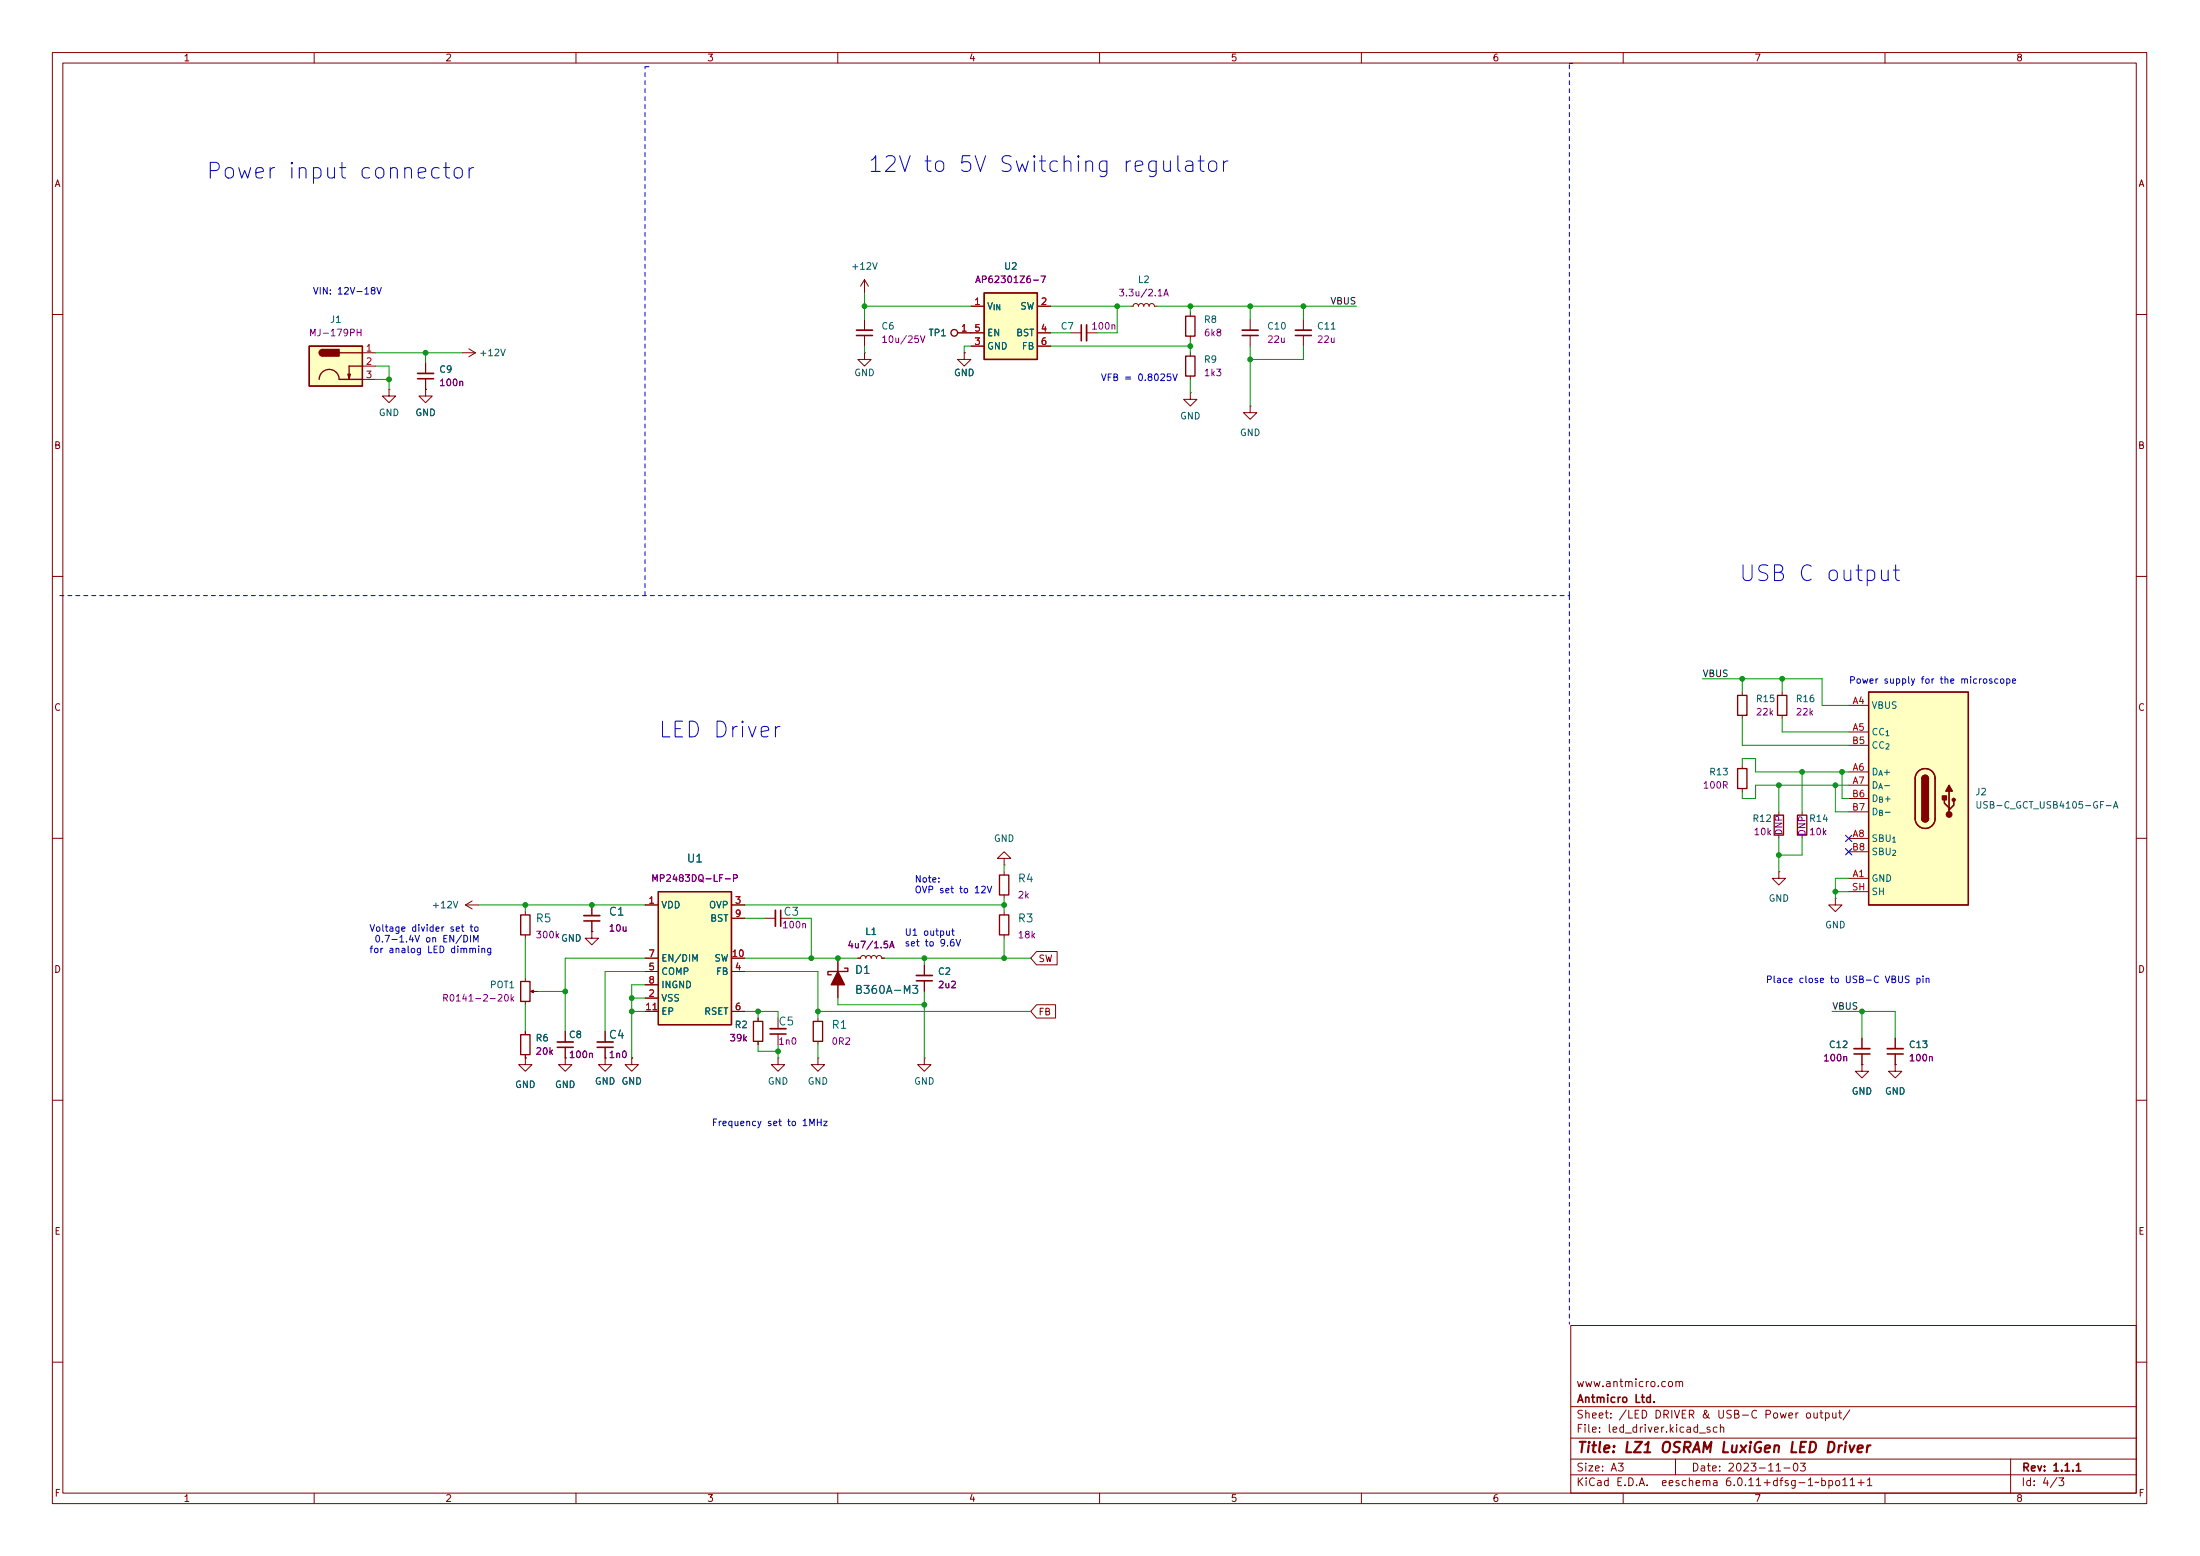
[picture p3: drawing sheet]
<svg xmlns="http://www.w3.org/2000/svg" width="420mm" height="297mm" viewBox="0 0 420 297" stroke-linecap="round" stroke-linejoin="round" font-family="sans-serif">
<g fill="none" stroke="#840000" stroke-width=".19">
<path d="M10 10h400v277h-400zM12 12h396v273h-396zM60 10v2M110 10v2M160 10v2M210 10v2M260 10v2M310 10v2M360 10v2M165.1 53.4v2.5M165.1 53.4l-.8 1.2M165.1 53.4l.8 1.2"/>
<path d="M185.4 58.5h2.6M198.1 58.5h2.6M215.9 58.5h.5l.2-.4 .3-.2 .4 .2 .1 .4 .1-.4 .3-.1 .5 .1 .1 .4 .3-.5h.4l.2 .1 .2 .4 .1-.4 .4-.2 .3 .2 .2 .4h.5M227.3 59.7v.7M10 60h2M69.2 67.3h2.6M69.2 69.9h2.6M69.2 72.4h2.6M74.3 74.3v1.3h1.3l-1.3 1.3-1.3-1.3h1.3M74.3 74.3h.1M81.3 74.3v1.3h1.2l-1.2 1.3-1.3-1.3h1.3M81.3 74.3h.1"/>
<path d="M81.3 69.3v2M81.3 72.3v2M88.3 67.3h2.5M89.5 66.6l1.3 .7M90.8 67.3l-1.3 .8M165.1 67.3v1.3h1.3l-1.3 1.3-1.3-1.3h1.3M165.1 67.3h.1M165.1 61v2M165.1 64v2.1M182.9 63.5h5.1M184.1 67.3v1.3h1.3l-1.3 1.3-1.2-1.3h1.2M184.1 67.3h.1"/>
<path d="M185.4 66.1h2.6M198.1 63.5h2.6M198.1 66.1h2.6M204.5 63.5h2M207.5 63.5h2M227.3 75v1.2h1.3l-1.3 1.3-1.2-1.3h1.2M227.3 75h.1M227.3 64.2v.6M227.3 67.3v.7M227.3 71.8v.6M238.8 77.5v1.3h1.2l-1.2 1.2-1.3-1.2h1.3M238.8 77.5h.1"/>
<path d="M238.8 61v2M238.8 64v2.1M248.9 61v2M248.9 64v2.1M408 60h2M10 110h2M408 110h2M332.7 132.1v.7M332.7 136.6v.6M340.4 132.1v.7M340.4 136.6v.6M353.1 134.7h3.8"/>
<path d="M353.1 139.7h3.8M332.7 146.1v.6M332.7 150.5v.7M339.7 155v.6M339.7 159.4v.7M344.2 155v.6M353.1 147.4h3.8M353.1 149.9h3.8M353.1 142.3h3.8M353.1 152.4h3.8M353.1 155h3.8M10 160h2"/>
<path d="M88.9 172.8l1.3 .7M88.9 172.8h2.5M90.2 172l-1.3 .8M100.3 174v.7M100.3 178.5v.6M113 177.8v1.3h1.3l-1.3 1.3-1.2-1.3h1.2M113 177.8h.1M113 172.8v2M113 175.8v2M123.2 172.8h2.5M139.7 175.3h2.5M139.7 172.8h2.5"/>
<path d="M146 175.3h2.1M191.8 163.9h1.2l-1.2-1.3-1.3 1.3h1.3v1.2M191.8 165.1h.1M191.8 166.4v.6M191.8 170.9v.6M191.8 174v.7M191.8 178.5v.6M339.7 166.4v1.3h1.3l-1.3 1.2-1.2-1.2h1.2M339.7 166.4h.1M350.5 171.5v1.3h1.3l-1.3 1.2-1.3-1.2h1.3M350.5 171.5h.1M353.1 160.1h3.8"/>
<path d="M353.1 167.7h3.8M353.1 162.6h3.8M353.1 170.2h3.8M408 160h2M100.3 186.7v.7M100.3 191.2v.6M100.3 196.9v.6M102.2 189.3h.7M107.9 196.9v2M107.9 199.9v2.1M115.6 196.9v2M115.6 199.9v2.1"/>
<path d="M123.2 182.9h2.5M123.2 193.1h2.5M123.2 190.5h2.5M123.2 185.5h2.5M123.2 188h2.5M139.7 182.9h2.5M139.7 193.1h2.5M139.7 185.5h2.5M144.8 194.3v.7M144.8 198.8v.6M148.6 197.4v2M156.2 194.3v.7"/>
<path d="M156.2 198.8v.6M160 182.9v2.6M160 188v2.5M163.8 182.9h.5l.2-.3 .3-.2 .4 .2 .2 .3 .1-.3 .3-.2 .4 .1 .2 .4 .2-.4 .4-.1 .3 .2 .1 .3 .1-.3 .4-.2 .4 .2 .1 .3h.5M176.5 184.2v2M176.5 187.2v2.1M198 181.6h3.9v2.6h-3.9l-1.2-1.3zM198 191.8h3.6v2.5h-3.6l-1.2-1.2zM355.6 198.2v2M361.9 198.2v2M10 210h2M100.3 202v1.2h1.3l-1.3 1.3-1.2-1.3h1.2"/>
<path d="M100.3 202h.1M100.3 201.3v.7M107.9 202v1.2h1.3l-1.3 1.3-1.2-1.3h1.2M107.9 202h.1M115.6 202v1.2h1.2l-1.2 1.3-1.3-1.3h1.3M115.6 202h.1M120.6 202v1.2h1.3l-1.3 1.3-1.2-1.3h1.2M120.6 202h.1M148.6 202v1.2h1.3l-1.3 1.3-1.3-1.3h1.3M148.6 202h.1M156.2 202v1.2h1.3l-1.3 1.3-1.3-1.3h1.3M156.2 202h.1"/>
<path d="M176.5 202v1.2h1.3l-1.3 1.3-1.2-1.3h1.2M176.5 202h.1M355.6 203.2v1.3h1.3l-1.3 1.3-1.3-1.3h1.3M355.6 203.2h.1M355.6 201.2v2M361.9 203.2v1.3h1.3l-1.3 1.3-1.2-1.3h1.2M361.9 203.2h.1M361.9 201.2v2M408 210h2M300 253h108v32h-108zM10 260h2M300 278.5h108"/>
<path d="M300 274.5h108M300 268.5h108M305.5 273.3v.1M305.5 272.5v.1M307.6 270.6v.1M307.6 269.8v.1M313.6 269.2a.76 .76 0 0 1 .9 .8 .76 .76 0 0 1-.9 .7zM318.8 263.8l.3-.1 .3 .3v.4l-.3 .3-.3-.1-.2-.2zM320 278.5v3M320.1 263.9l.2-.2 .3 .1 .1 .9M320.1 263.7v1M320.7 263.9l.2-.2 .4 .1 .1 .9"/>
<path d="M327.9 272.5l-.4-.1-.3 .3 .2 .6h.5M328.6 272.6l.2-.2 .3 .1 .1 .9M328.6 271.9v1.5M342.7 279.4l.2-.1a.8 .8 0 0 1 .5 .8 .8 .8 0 0 1-.5 .7 1 1 0 0 1-.2-1.4zM343.8 279.3h1l-.5 .6 .4 .1v.7l-.2 .1-.7-.1M353.3 269.1l-1.3 2M384 278.5v6.5M408 260h2M60 285v2M110 285v2M160 285v2M210 285v2"/>
<path d="M260 285v2M300 281.5h108M310 285v2M327.3 282.7h.6v.9M327.9 283h-.5a.29 .29 0 0 0-.2 .3 .29 .29 0 0 0 .2 .3l.5-.1M340.7 280.2h1.2M351.9 283.6h.9M353.4 282.5l.4-.4v1.5M353.4 283.6h.8M354.9 283h1.1M355.4 282.5v1.1M356.6 282.5l.5-.4v1.5"/>
<path d="M356.6 283.6h.9M360 285v2M393.2 282.1h.9l-.5 .6 .5 .1v.7l-.3 .1-.6-.1"/>
</g>
<g fill="none" stroke="#840000" stroke-width=".3">
<path d="M79.8 72.3h3M163.6 64h3M206.5 62v3.1M237.2 64h3.1M247.4 64h3M111.5 175.8h3.1M149.1 173.8v3M106.4 199.9h3.1M114 199.9h3.1M147.1 197.4h3M175 187.2h3.1M354.1 201.2h3"/>
<path d="M360.4 201.2h3.1M396.5 280.8h.9"/>
</g>
<path d="M342.4 275.2l-.3 2h1" fill="none" stroke="#840000" stroke-width=".4"/>
<g fill="none" stroke="#840000" stroke-width=".33">
<path d="M79.8 71.3h3M163.6 63h3M207.5 62v3.1M237.2 63h3.1M247.4 63h3M111.5 174.8h3.1M148.1 173.8v3M106.4 198.9h3.1M114 198.9h3.1M147.1 196.4h3M175 186.2h3.1M354.1 200.2h3"/>
<path d="M360.4 200.2h3.1"/>
</g>
<g fill="none" stroke="#840084" stroke-width=".19">
<path d="M197.4 53.5h.9M198.8 52.7h.9l-.6 1.3M221.2 56.5h.7M222.3 56.5l.4-1.3 .4 1.3M222.4 56.1h.6M68.2 62.8v1.3M68.2 63.4h.7M68.9 62.8v1.3M87.8 72.9l.2-.1h.3l.1 .8M175.8 64.1l.4 1.3 .4-1.3M212.4 62.1l.1-.1 .3 .1 .1 .7M106.4 178.6l.3 .4"/>
<path d="M106.7 178.2l-.5 .5M138.5 167.8h1M140.1 167.6h.6l.1-.2v-.3l-.7-.1v1.3M153.3 176.4l.2-.1 .3 .1 .1 .7M169.5 179.7h-.6l-.1 .6 .2-.1h.4l.1 .2v.4l-.2 .2-.5-.2M95.1 190l.5-.2 .3 .4-.8 .9h.8M96.5 190l.2-.2a.68 .68 0 0 1 .4 .7 .68 .68 0 0 1-.4 .6l-.3-.5zM97.6 189.8v1.3M97.7 190.6l.4 .5M98.1 190.3l-.5 .4M169.9 181l.4-1.3 .5 1.3M170 180.6h.6"/>
<path d="M112.6 201.2l.2-.1h.3v.8M352.1 201.8l.2-.1h.3l.1 .8M368.5 201.8l.2-.1h.3v.8"/>
</g>
<g fill="none" stroke="#840000" stroke-width=".25">
<path d="M188 55.9h10.1v12.7h-10.1zM59.1 66.1h10.1v7.6h-10.1zM61 72.4a1.9 1.9 0 0 1 1.9-1.9 1.9 1.9 0 0 1 1.9 1.9h4.4M64.8 67.3h4.4M69.2 69.9h-2.5v2.5M226.4 68h1.8v3.8h-1.8zM226.4 60.4h1.8v3.8h-1.8zM331.9 132.8h1.7v3.8h-1.7zM339.5 132.8h1.7v3.8h-1.7zM356.9 132.1h19v40.7h-19zM331.9 146.7h1.7v3.8h-1.7zM338.8 155.6h1.8v3.8h-1.8z"/>
<path d="M343.3 155.6h1.8v3.8h-1.8zM366.3 147.3a1.9 1.9 0 0 1 2.1-.4 1.9 1.9 0 0 1 1.2 1.7v7.6a1.91 1.91 0 0 1-1.9 2 1.91 1.91 0 0 1-1.9-2v-7.7l.1-.7zM367 156.2a.64 .64 0 0 0 .7 .7 .64 .64 0 0 0 .6-.7M367 148.6a.64 .64 0 0 1 .7-.6 .64 .64 0 0 1 .6 .6M371.3 152.7v.6l.9 .9M372.2 151v4.4M373.1 153.1v.6l-.9 .9M99.4 174.7h1.8v3.8h-1.8zM125.7 170.2h14v25.4h-14zM190.9 167h1.8v3.9h-1.8zM190.9 174.7h1.8v3.8h-1.8zM99.4 187.4h1.8v3.8h-1.8z"/>
<path d="M99.4 197.5h1.8v3.8h-1.8zM143.9 195h1.8v3.8h-1.8zM155.3 195h1.8v3.8h-1.8zM161.3 184.8h.6v.7h-3.8v.6h.6"/>
<circle cx="182.2" cy="63.5" r=".63"/>
</g>
<g fill="none" stroke="#006464" stroke-width=".19">
<path d="M166.7 50.1l.4 1.3 .4-1.3M95.6 66.7l.5 1.2 .4-1.2M254.3 62.8h.7M357.8 154.3a.64 .64 0 0 1 .7 .6 .64 .64 0 0 1-.7 .7zM358.5 141.7a.6 .6 0 0 0-.9 .4 .6 .6 0 0 0 .6 .8l.3-.2M359 155.2l.4-.1 .1-.3-.5-.1v1h.4l.1-.3-.2-.2M359.8 141.7a.6 .6 0 0 0-.9 .4 .6 .6 0 0 0 .6 .8l.3-.2M360 155.1h1M360.2 142.1l.4-.1 .2 .3-.7 .7h.7M401.2 153.6h.4M401.8 153h-.6v1.3M402.2 153.8h1"/>
<path d="M403.6 154.3l.5-1.3 .4 1.3M403.8 153.9h.6M86.6 172.1l.4 1.2 .4-1.2M358.4 162l-.5-.1-.1 .1v.4l.5 .2 .1 .3-.2 .3-.5-.1M359 162.5l.5-.1 .1-.4-.6-.1v1.3h.5l.1-.1 .1-.4-.3-.2M360.2 161.9v1l.3 .3h.2l.3-.3v-1M361.5 162.4l.3-.1 .2 .3-.6 .7h.6M132.3 183.5v-1.3l.4 .9 .4-.9v1.3M174.3 188.1h1l-.5 .6 .4 .1v.7l-.2 .1-.7-.1"/>
</g>
<g fill="#ffffc2" stroke="#ffffc2" stroke-width=".19">
<path d="M64.8 72.4h4.4z"/>
<path d="M66.7 69.9h2.5z"/>
<path d="M64.8 67.3h4.4z"/>
<path d="M66.7 69.9v2.5z"/>
<path d="M59.1 66.1h10.1v7.6h-10.1z"/>
<path d="M356.9 132.1h19v40.7h-19z"/>
<path d="M365.8 156.2h3.8a1.91 1.91 0 0 1-1.9 2 1.91 1.91 0 0 1-1.9-2z"/>
<path d="M367 156.2h1.3a.64 .64 0 0 1-.6 .7 .64 .64 0 0 1-.7-.7z"/>
<path d="M367.2 148.2a.63 .63 0 0 1 .7-.2 .63 .63 0 0 1 .4 .6h-1.3z"/>
<path d="M366.3 147.3a1.9 1.9 0 0 1 2.1-.4 1.9 1.9 0 0 1 1.2 1.7h-3.8l.1-.8z"/>
<path d="M372.2 151v4.4z"/>
<path d="M369.6 148.6v7.6z"/>
<path d="M365.8 148.6v7.6z"/>
<path d="M373.1 153.1v.6l-.9 .9z"/>
<path d="M371.3 152.7l.9 1.5-.9-.9z"/>
<path d="M188 55.9h10.1v12.7h-10.1z"/>
<path d="M125.7 170.2h14v25.4h-14z"/>
</g>
<g fill="#840000" stroke="#840000" stroke-width=".19">
<path d="M66.4 71.4h.5l-.2 1z"/>
<path d="M101.3 189.3l.6-.3v.5l-.6-.2h.9z"/>
</g>
<g fill="#840000" stroke="#840000" stroke-width=".25">
<path d="M61.6 66.7h3.2v1.3h-3.2z"/>
<path d="M61.1 66.9l.5-.2v.6h-.6z"/>
<path d="M61 67.3h.6v.7a.64 .64 0 0 1-.6-.7z"/>
<path d="M371 151.9h.7v.8h-.7z"/>
<path d="M367 156.2h1.3a.64 .64 0 0 1-.6 .7 .64 .64 0 0 1-.7-.7z"/>
<path d="M367 148.6h1.3v7.6h-1.3z"/>
<path d="M367.2 148.2a.63 .63 0 0 1 .7-.2 .63 .63 0 0 1 .4 .6h-1.3z"/>
<path d="M372.2 149.9l.7 1.1h-1.3z"/>
<path d="M160 185.5l1.3 2.5h-2.6z"/>
<circle cx="373.1" cy="152.7" r=".28"/>
<circle cx="372.2" cy="155.5" r=".52"/>
</g>
<path d="M124.7 192.8h.7" fill="none" stroke="#a90000" stroke-width=".19"/>
<g fill="none" stroke="#0000c2" stroke-width=".19">
<path d="M64.9 32h1.1M65.3 31v2.6l.1 .3 .6 .1M89.6 32v2M90.4 32a.77 .77 0 0 0-.8 .6M211.4 30.7v2.5a.82 .82 0 0 1-1.3 .4M211.4 30.9l-.9-.2-.3 .2-.2 .4v.9l.2 .4 .3 .1 .9-.1M233.7 30.7v2M234.5 30.7a.77 .77 0 0 0-.8 .6M72 54.9l.4 1.2 .4-1.2M224 71.4l.4 1.3 .4-1.3M361.6 108.8h1.2M362 107.8v2.6l.2 .3 .6 .1"/>
<path d="M148.9 138.7a.77 .77 0 0 0-.8 .5M365.7 129.6l-.5 1.1-.2 .2M384.3 130l.6-.1v-.2l-.4-.1-.2 .2 .1 .6h.5M76.7 177.4l.6-.2v-.2l-.4-.1-.2 .2 .1 .6h.5M78.5 178.5l-.3 .9h.8M79.3 178.6l.4 1.2 .4-1.2M84.8 176.9l-.4 .3M179.3 168.3v.1M179.3 167.6v.1M181.7 177.7h.5M181.9 177.3v1.1l.3 .2M80.3 181v1.1l-.2 .2-.3-.1"/>
<path d="M80.3 181.1l-.4-.1-.2 .3 .1 .5h.5M93.7 181v1.1l-.2 .2-.3-.1M93.7 181.1l-.3-.1-.3 .3 .1 .5h.5M341.7 187.2l.6-.2-.1-.2-.3-.1-.2 .2v.6h.5M347.7 187.2l.6-.2-.1-.2-.4-.1-.1 .2v.6h.5M144.7 214l.3 .9M145.3 214l-.4 1.2-.2 .1"/>
</g>
<path d="M123.2 12.7h1.3M299.7 12.1h.7M11.4 113.7h288.3M123.2 113.7v-101M299.7 113.7v139.1M299.7 113.7v-101.6" fill="none" stroke="#0000c2" stroke-width=".19" stroke-dasharray=".8 .8"/>
<g fill="none" stroke="#009600" stroke-width=".19">
<path d="M165.1 58.5h20.3M165.1 55.9v5.1M200.7 58.5h15.2M213.4 58.5v5h-3.9M221 58.5h38.1M227.3 58.5v1.2M238.8 58.5v2.5M248.9 58.5v2.5M71.8 72.4h2.5M71.8 69.9h2.5v4.4M71.8 67.3h16.5M81.3 67.3v2"/>
<path d="M165.1 66.1v1.2M185.4 66.1h-1.3v1.2M200.7 63.5h3.8M200.7 66.1h26.6M227.3 64.8v2.5M227.3 72.4v2.6M238.8 66.1v11.4M248.9 66.1v2.5h-10.1M325.1 129.6h22.9v5.1h5.1M332.7 129.6v2.5M332.7 137.2v5.1h20.4M340.4 137.2v2.5h12.7"/>
<path d="M340.4 129.6v2.5M332.7 146.1v-1.3h2.6v2.6h17.8M339.7 149.9v5.1M344.2 147.4v7.6M350.5 149.9v5.1h2.6M351.8 147.4v5h1.3M353.1 149.9h-17.8v2.5h-2.6v-1.2M91.4 172.8h31.8M100.3 172.8v1.2M100.3 179.1v7.6M142.2 172.8h49.6M142.2 175.3h3.8"/>
<path d="M151.1 175.3h3.8v7.6M191.8 165.1v1.3M191.8 171.5v2.5M191.8 179.1v3.8M339.7 160.1v6.3M344.2 160.1v3.1h-4.5M350.5 170.2h2.6M353.1 167.7h-2.6v3.8M100.3 191.8v5.1M102.9 189.3h5M120.6 193.1h2.6M120.6 190.5h2.6"/>
<path d="M123.2 188h-2.6v14M123.2 182.9h-15.3v14M123.2 185.5h-7.6v11.4M142.2 182.9h21.6M142.2 193.1h6.4v1.2M142.2 185.5h14v8.8M144.8 199.4v1.3h3.8M144.8 193.1v1.2M148.6 199.4v2.6M156.2 199.4v2.6M156.2 193.1h40.6M160 190.5v1.3h16.5"/>
<path d="M168.9 182.9h27.9M176.5 182.9v1.3M176.5 189.3v12.7M349.9 193.1h12v5.1M355.6 193.1v5.1"/>
</g>
<path d="M352.5 159.4l1.2 1.3M353.7 159.4l-1.2 1.3M352.5 162l1.2 1.2M353.7 162l-1.2 1.2" fill="none" stroke="#000084" stroke-width=".19"/>
<g fill="#009600" stroke="#009600" stroke-width=".19">
<circle cx="156.2" cy="193.1" r=".46"/>
<circle cx="154.9" cy="182.9" r=".46"/>
<circle cx="176.5" cy="191.8" r=".46"/>
<circle cx="191.8" cy="182.9" r=".46"/>
<circle cx="176.5" cy="182.9" r=".46"/>
<circle cx="191.8" cy="172.8" r=".46"/>
<circle cx="160" cy="182.9" r=".46"/>
<circle cx="350.5" cy="170.2" r=".46"/>
<circle cx="351.8" cy="147.4" r=".46"/>
<circle cx="344.2" cy="147.4" r=".46"/>
<circle cx="350.5" cy="149.9" r=".46"/>
<circle cx="355.6" cy="193.1" r=".46"/>
<circle cx="81.3" cy="67.3" r=".46"/>
<circle cx="165.1" cy="58.5" r=".46"/>
<circle cx="213.4" cy="58.5" r=".46"/>
<circle cx="227.3" cy="66.1" r=".46"/>
<circle cx="340.4" cy="129.6" r=".46"/>
<circle cx="238.8" cy="68.6" r=".46"/>
<circle cx="238.8" cy="58.5" r=".46"/>
<circle cx="248.9" cy="58.5" r=".46"/>
<circle cx="227.3" cy="58.5" r=".46"/>
<circle cx="332.7" cy="129.6" r=".46"/>
<circle cx="339.7" cy="163.2" r=".46"/>
<circle cx="339.7" cy="149.9" r=".46"/>
<circle cx="144.8" cy="193.1" r=".46"/>
<circle cx="148.6" cy="200.7" r=".46"/>
<circle cx="120.6" cy="193.1" r=".46"/>
<circle cx="74.3" cy="72.4" r=".46"/>
<circle cx="107.9" cy="189.3" r=".46"/>
<circle cx="113" cy="172.8" r=".46"/>
<circle cx="100.3" cy="172.8" r=".46"/>
<circle cx="120.6" cy="190.5" r=".46"/>
</g>
<g font-size="4.2" fill="#0000c2">
<text x="39.4" y="34.1">Power</text>
<text x="55.1" y="34.1">input</text>
<text x="68.8" y="34.1">connector</text>
<text x="165.7" y="32.9">12V</text>
<text x="176.5" y="32.9">to</text>
<text x="183.3" y="32.9">5V Switching</text>
<text x="214.9" y="32.9">regulator</text>
<text x="332.1" y="111">USB C output</text>
<text x="125.7" y="140.8">LED Driver</text>
</g>
<g font-size="2.8" fill="#840000">
<text x="301" y="277.9">Title:</text>
<text x="310.2" y="277.9">LZ1</text>
<text x="317.6" y="277.9">OSRAM LuxiGen</text>
<text x="343" y="277.9">LED Driver</text>
</g>
<g font-size="2.1" fill="#006464">
<text x="131.1" y="165.1">U1</text>
<text x="194.3" y="168.9">R4</text>
<text x="102.3" y="176.5">R5</text>
<text x="116.2" y="175.2">C1</text>
<text x="149.6" y="175.3">C3</text>
<text x="194.3" y="176.5">R3</text>
<text x="163.2" y="186.4">D1</text>
<text x="163.2" y="190.2">B360A-M3</text>
<text x="148.6" y="196.2">C5</text>
<text x="158.8" y="196.8">R1</text>
<text x="116.2" y="198.7">C4</text>
</g>
<g font-size="2.1" fill="#840000">
<text x="301" y="268.2">Antmicro</text>
<text x="301" y="265.2">www.antmicro.com</text>
<text x="312.2" y="268.2">Ltd.</text>
<text x="301" y="273.9">File:</text>
<text x="301" y="271.2">Sheet:</text>
<text x="307.4" y="273.9">led_driver.kicad_sch</text>
<text x="309.2" y="271.2">/LED</text>
<text x="316.2" y="271.2">DRIVER &amp;</text>
<text x="328.5" y="271.2">USB-C</text>
<text x="337.6" y="271.2">Power</text>
<text x="345.5" y="271.2">output/</text>
<text x="301" y="281.3">Size:</text>
<text x="307.6" y="281.3">A3</text>
<text x="323" y="281.3">Date:</text>
<text x="330" y="281.3">2023-11-03</text>
<text x="386" y="281.3">Rev:</text>
<text x="392.1" y="281.3">1.1.1</text>
<text x="301" y="284.1">KiCad</text>
<text x="308.7" y="284.1">E.D.A.</text>
<text x="317.6" y="284.1">eeschema</text>
<text x="330" y="284.1">6.0.11+dfsg-1~bpo11+1</text>
<text x="386" y="284.1">Id:</text>
<text x="390.1" y="284.1">4/3</text>
</g>
<g font-size="1.8" fill="#840000">
<text x="35" y="12.1">1</text>
<text x="85" y="12.1">2</text>
<text x="135" y="12.1">3</text>
<text x="185" y="12.1">4</text>
<text x="235" y="12.1">5</text>
<text x="285" y="12.1">6</text>
<text x="335" y="12.1">7</text>
<text x="385" y="12.1">8</text>
<text x="10.4" y="36.1">A</text>
<text x="408.4" y="36.1">A</text>
<text x="10.3" y="86.1">B</text>
<text x="408.3" y="86.1">B</text>
<text x="10.3" y="136.1">C</text>
<text x="408.3" y="136.1">C</text>
<text x="198.3" y="184">SW</text>
<text x="10.3" y="186.1">D</text>
<text x="408.3" y="186.1">D</text>
<text x="198.3" y="194.2">FB</text>
<text x="10.3" y="236.1">E</text>
<text x="408.3" y="236.1">E</text>
<text x="10.4" y="286.1">F</text>
<text x="35" y="287.1">1</text>
<text x="85" y="287.1">2</text>
<text x="135" y="287.1">3</text>
<text x="185" y="287.1">4</text>
<text x="235" y="287.1">5</text>
<text x="285" y="287.1">6</text>
<text x="335" y="287.1">7</text>
<text x="385" y="287.1">8</text>
<text x="408.4" y="286.1">F</text>
</g>
<g font-size="1.8" fill="#006464">
<text x="162.5" y="51.9">+12V</text>
<text x="191.7" y="51.9">U2</text>
<text x="188.5" y="59.5">V_{IN} SW</text>
<text x="217.2" y="54.4">L2</text>
<text x="63" y="62">J1</text>
<text x="168.3" y="63.3">C6</text>
<text x="177.3" y="64.6">TP1</text>
<text x="188.5" y="64.6">EN</text>
<text x="194" y="64.6">BST</text>
<text x="202.5" y="63.3">C7</text>
<text x="229.9" y="62">R8</text>
<text x="241.9" y="63.3">C10</text>
<text x="251.5" y="63.3">C11</text>
<text x="83.8" y="71.5">C9</text>
<text x="91.4" y="68.4">+12V</text>
<text x="188.5" y="67.1">GND</text>
<text x="195.1" y="67.1">FB</text>
<text x="229.9" y="69.6">R9</text>
<text x="163.1" y="72.2">GND</text>
<text x="182.1" y="72.2">GND</text>
<text x="72.3" y="79.8">GND</text>
<text x="79.3" y="79.8">GND</text>
<text x="225.3" y="80.4">GND</text>
<text x="236.7" y="83.6">GND</text>
<text x="335.3" y="134.4">R15</text>
<text x="342.9" y="134.4">R16</text>
<text x="357.4" y="135.7">VBUS</text>
<text x="357.4" y="140.8">CC_{1}</text>
<text x="326.4" y="148.4">R13</text>
<text x="357.4" y="148.4">D_{A}+</text>
<text x="357.4" y="150.9">D_{A}-</text>
<text x="357.4" y="153.5">D_{B}+</text>
<text x="377.2" y="152.2">J2</text>
<text x="377.2" y="154.7">USB-C_GCT_USB4105-GF-A</text>
<text x="189.8" y="161.1">GND</text>
<text x="334.6" y="157.3">R12</text>
<text x="345.4" y="157.3">R14</text>
<text x="357.4" y="161.1">SBU_{1}</text>
<text x="82.4" y="173.8">+12V</text>
<text x="126.2" y="173.8">VDD</text>
<text x="135.4" y="173.8">OVP</text>
<text x="337.7" y="172.5">GND</text>
<text x="357.4" y="168.7">GND</text>
<text x="357.4" y="171.2">SH</text>
<text x="135.6" y="176.3">BST</text>
<text x="165.2" y="178.9">L1</text>
<text x="348.5" y="177.6">GND</text>
<text x="107.1" y="180.1">GND</text>
<text x="126.2" y="183.9">EN/DIM</text>
<text x="136.4" y="183.9">SW</text>
<text x="93.5" y="189">POT1</text>
<text x="126.2" y="191.6">VSS</text>
<text x="126.2" y="186.5">COMP</text>
<text x="126.2" y="189">INGND</text>
<text x="136.7" y="186.5">FB</text>
<text x="179.1" y="186.5">C2</text>
<text x="126.2" y="194.1">EP</text>
<text x="134.4" y="194.1">RSET</text>
<text x="140.2" y="196.6">R2</text>
<text x="102.2" y="199.2">R6</text>
<text x="108.6" y="198.5">C8</text>
<text x="349.2" y="200.4">C12</text>
<text x="364.5" y="200.4">C13</text>
<text x="98.3" y="208.1">GND</text>
<text x="105.9" y="208.1">GND</text>
<text x="113.6" y="207.4">GND GND</text>
<text x="146.6" y="207.4">GND</text>
<text x="154.2" y="207.4">GND</text>
<text x="174.5" y="207.4">GND</text>
<text x="353.6" y="209.3">GND</text>
<text x="359.9" y="209.3">GND</text>
</g>
<g font-size="1.8" fill="#0000c2">
<text x="59.7" y="56.2">VIN:</text>
<text x="64.4" y="56.2">12V-18V</text>
<text x="210.2" y="72.7">VFB =</text>
<text x="217.4" y="72.7">0.8025V</text>
<text x="353.1" y="130.5">Power</text>
<text x="359.8" y="130.5">supply</text>
<text x="367" y="130.5">for</text>
<text x="370.8" y="130.5">the</text>
<text x="374.9" y="130.5">microscope</text>
<text x="174.6" y="168.5">Note:</text>
<text x="174.6" y="170.5">OVP set</text>
<text x="183.4" y="170.5">to</text>
<text x="186.4" y="170.5">12V</text>
<text x="70.5" y="177.8">Voltage</text>
<text x="71.6" y="179.9">0.7-1.4V</text>
<text x="78.6" y="177.8">divider</text>
<text x="81.4" y="179.9">on</text>
<text x="84.9" y="179.9">EN/DIM</text>
<text x="86.1" y="177.8">set</text>
<text x="90.1" y="177.8">to</text>
<text x="172.7" y="178.6">U1</text>
<text x="176.4" y="178.6">output</text>
<text x="70.5" y="181.9">for</text>
<text x="74.3" y="181.9">analog</text>
<text x="81.8" y="181.9">LED dimming</text>
<text x="172.7" y="180.7">set</text>
<text x="176.7" y="180.7">to</text>
<text x="179.7" y="180.7">9.6V</text>
<text x="337.2" y="187.6">Place</text>
<text x="343.6" y="187.6">close</text>
<text x="349.7" y="187.6">to</text>
<text x="352.7" y="187.6">USB-C</text>
<text x="360.5" y="187.6">VBUS pin</text>
<text x="135.9" y="215">Frequency</text>
<text x="146.6" y="215">set</text>
<text x="150.5" y="215">to</text>
<text x="153.5" y="215">1MHz</text>
</g>
<g font-size="1.8" fill="#a90000">
<text x="186" y="58.2">1</text>
<text x="198.7" y="58.2">2</text>
<text x="183.5" y="63.3">1</text>
<text x="186" y="65.8">3</text>
<text x="186" y="63.3">5</text>
<text x="198.7" y="63.3">4</text>
<text x="198.7" y="65.8">6</text>
<text x="69.8" y="67.1">1</text>
<text x="69.8" y="69.6">2</text>
<text x="69.8" y="72.2">3</text>
<text x="353.7" y="134.4">A4</text>
<text x="353.6" y="142">B5</text>
<text x="353.7" y="139.5">A5</text>
<text x="353.7" y="147.1">A6</text>
<text x="353.7" y="149.6">A7</text>
<text x="353.6" y="152.2">B6</text>
<text x="353.6" y="154.7">B7</text>
<text x="353.7" y="159.8">A8</text>
<text x="353.6" y="162.3">B8</text>
<text x="353.7" y="167.4">A1</text>
<text x="123.8" y="172.5">1</text>
<text x="140.3" y="172.5">3</text>
<text x="353.6" y="170">SH</text>
<text x="140.3" y="175">9</text>
<text x="123.8" y="185.2">5</text>
<text x="123.8" y="182.7">7</text>
<text x="139.7" y="182.7">10</text>
<text x="140.3" y="185.2">4</text>
<text x="123.8" y="190.3">2</text>
<text x="123.8" y="187.7">8</text>
<text x="123.2" y="192.8">11</text>
<text x="140.3" y="192.8">6</text>
</g>
<g font-size="1.8" fill="#840084">
<text x="186.2" y="54.4">AP62301Z6-7</text>
<text x="213.6" y="56.9">3.3u/2.1A</text>
<text x="58.9" y="64.6">MJ-179PH</text>
<text x="168.3" y="65.8">10u/25V</text>
<text x="208.4" y="63.3">100n</text>
<text x="229.9" y="64.6">6k8</text>
<text x="241.9" y="65.8">22u</text>
<text x="251.5" y="65.8">22u</text>
<text x="83.8" y="74.1">100n</text>
<text x="229.9" y="72.2">1k3</text>
<text x="335.3" y="136.9">22k</text>
<text x="342.9" y="136.9">22k</text>
<text x="325.2" y="150.9">100R</text>
<text x="334.9" y="159.8">10k</text>
<text x="340.7" y="159.5" transform="rotate(-90 340.7 159.5)">DNP</text>
<text x="345.2" y="159.6" transform="rotate(-90 345.2 159.6)">DNP</text>
<text x="345.4" y="159.8">10k</text>
<text x="124.3" y="168.7">MP2483DQ-LF-P</text>
<text x="194.3" y="171.9">2k</text>
<text x="102.2" y="179.5">300k</text>
<text x="116.2" y="178.2">10u</text>
<text x="149.3" y="177.6">100n</text>
<text x="194.3" y="179.5">18k</text>
<text x="161.8" y="181.4">4u7/1.5A</text>
<text x="84.4" y="191.6">R0141-2-20k</text>
<text x="179.1" y="189">2u2</text>
<text x="102.2" y="201.7">20k</text>
<text x="108.6" y="202.4">100n</text>
<text x="116.2" y="202.4">1n0</text>
<text x="139.3" y="199.2">39k</text>
<text x="148.6" y="199.8">1n0</text>
<text x="158.7" y="199.8">0R2</text>
<text x="348.1" y="203">100n</text>
<text x="364.5" y="203">100n</text>
</g>
<g font-size="1.8" fill="#0f0f0f">
<text x="254" y="58.1">VBUS</text>
<text x="325.1" y="129.2">VBUS</text>
<text x="349.9" y="192.7">VBUS</text>
</g>
</svg>
